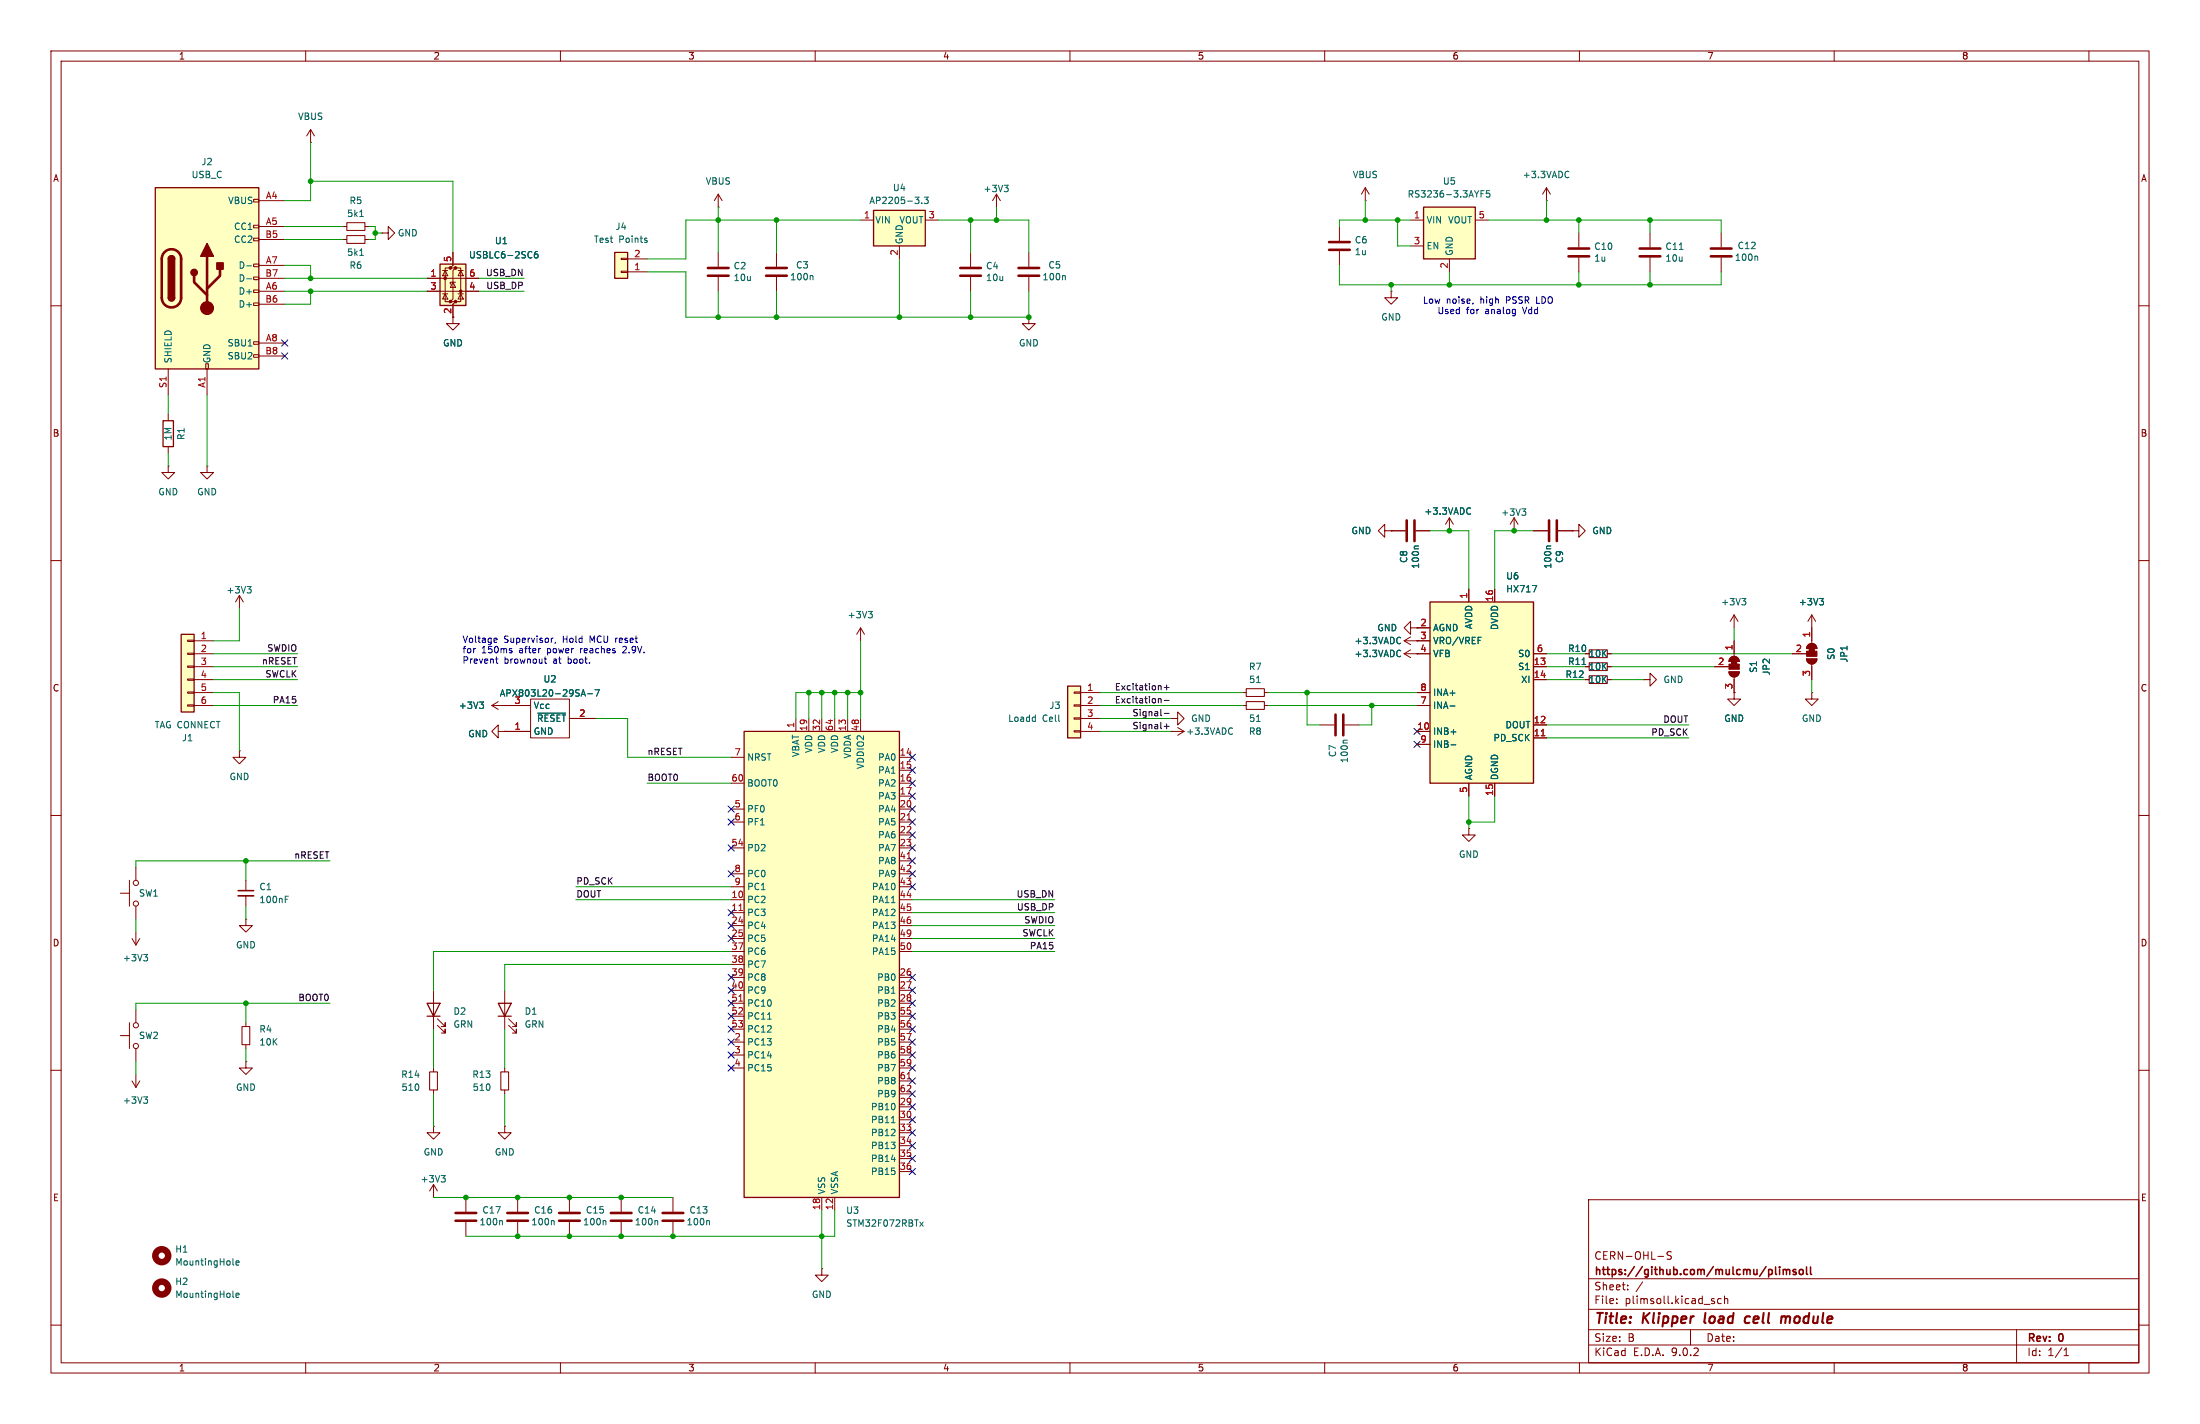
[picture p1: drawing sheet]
<svg xmlns="http://www.w3.org/2000/svg" width="432mm" height="279mm" viewBox="0 0 432 279" stroke-linecap="round" stroke-linejoin="round" font-family="sans-serif">
<g fill="none" stroke="#840000" stroke-width=".2">
<path d="M10 10h411.8v259.4h-411.8zM12 12h407.8v255.4h-407.8zM60 10v2M110 10v2M160 10v2M210 10v2M260 10v2M310 10v2M360 10v2M410 10v2M10 60h2M419.8 60h2"/>
<path d="M10 110h2M419.8 110h2M10 160h2M419.8 160h2M99.1 194.3v7.6M99.8 199.9l1.5 1.5v-.7v.7h-.7M10 210h2M99.8 201.2l1.5 1.5v-.8v.8h-.7M419.8 210h2M85.1 221v1.3h-1.3l1.3 1.2 1.3-1.2h-1.3M85.1 221h.1M311.8 235.4h108v32h-108z"/>
<path d="M10 260h2M311.8 256.9h108M311.8 250.9h108M317.3 255.6v.2M317.3 254.9v.1M319.5 252.9v.2M319.5 252.2v.1M322.4 251.5l-1.3 1.9M325.4 246.5h1.1M328 245.7l-.5-.1-.2 .1v.5l.6 .2 .1 .4-.2 .3-.6-.1M336.1 255.3l.4 .1v.2l-.2 .2h-.3M336.1 254.8l.4 .1"/>
<path d="M337.8 254.9l-.4-.1-.3 .3 .2 .6h.5M338.5 254.9l.2-.1 .3 .1 .1 .9M338.5 254.3v1.5M419.8 260h2M60 267.4v2M110 267.4v2M160 267.4v2M210 267.4v2M260 267.4v2M310 267.4v2M311.8 263.9h108M311.8 260.9h108"/>
<path d="M331.8 260.9v3M360 267.4v2M395.8 260.9v6.5M405.1 266h.9M405.1 264.9l.4-.4v1.5M410 267.4v2"/>
</g>
<path d="M334.7 257.6l-.1 1.9M343.5 258.4a.66 .66 0 0 0-1 .3l-.1 .5 .2 .3h.7M350 258.3l.4 .1 .1 .2M350.5 258.6l-.1 1M351.3 258.4a.5 .5 0 0 0-.8 .2" fill="none" stroke="#840000" stroke-width=".4"/>
<path d="M348.6 250l.1 .1M349.3 248.6v.1M349.3 249.1v1M350 249.1v1M350 249.2l.4-.1 .2 .2M350.6 249.3l.3-.2h.3l.1 1M350.6 249.3v.8M352.5 249.1h-.4l-.2 .2 .1 .2 .5 .1v.4h-.6M353.3 249.1h.3l.3 .3v.4l-.3 .3-.3-.1-.2-.2zM354.6 248.6v1.3l.2 .2M355.4 248.6v1.3l.2 .2" fill="none" stroke="#840000" stroke-width=".3"/>
<path d="M97.8 196.9h2.5l-1.2 2.5zM97.8 199.4h2.5" fill="none" stroke="#840000" stroke-width=".25"/>
<path d="M120.6 49.5h2.6v5.1h-2.6z" fill="#ffffc2"/>
<path d="M120.6 49.5h2.6v5.1h-2.6z" fill="none" stroke="#840000" stroke-width=".25"/>
<g fill="none" stroke="#840000" stroke-width=".2">
<path d="M67.3 47h.8M68.1 46.2h3.5v1.6h-3.5zM71.6 47h.8M121.9 53.2h1.3v.3h-1.3zM121.9 50.7h1.3v.2h-1.3zM123.2 53.3h3.8M123.2 50.8h3.8M190.5 49.5v2.8M190.5 54.4v2.8M201.9 49.5v2.8M201.9 54.4v2.8M201.9 62.2v1.3h1.3l-1.3 1.3-1.2-1.3h1.2"/>
<path d="M201.9 62.2h.1M96.5 138.4h7.6M96.5 138.4l1.3 .8M97.8 137.7l-1.3 .7M104.1 137.2h7.7v7.6h-7.7zM243.8 138.4h.8M243.8 135.9h.8M244.6 137.7h3.6v1.5h-3.6zM244.6 135.1h3.6v1.6h-3.6zM248.2 138.4h.7M248.2 135.9h.7M97.8 143.5v-1.3l-1.3 1.3 1.3 1.3v-1.3h1.3"/>
<path d="M99.1 143.5h.1M99.1 143.5h5M111.8 141h5M259.1 142.2h2.8M263.9 142.2h2.8"/>
</g>
<g fill="none" stroke="#006464" stroke-width=".2">
<path d="M70.6 50.1h.7M126.8 47.1l.2 .2-.2 .3M126.8 46.7l.2 .1M208.9 54.1l.2 .1v.7M94.1 137.7h.8l-.4 .5M94.7 138.2l.2 .3v.3l-.2 .2M105.5 139.9h5.5M114.1 136.6l.4-1.3 .4 1.3M114.2 136.2h.6M115.3 136.1h1M116.8 135.3h.8l-.5 1.3M246.6 133.9h.7"/>
<path d="M246.6 141.5h.7M264.5 145.2h-.7l-.2 .2"/>
</g>
<path d="M188.5 54.1h4M188.5 52.6h4M199.9 54.1h4.1M199.9 52.6h4.1M262.1 140.2v4.1M263.7 140.2v4.1" fill="none" stroke="#840000" stroke-width=".51"/>
<path d="M35.6 124.5h2.5v15.2h-2.5z" fill="#ffffc2"/>
<path d="M35.6 124.5h2.5v15.2h-2.5zM83.8 196.9h2.6l-1.3 2.5zM83.8 199.4h2.6" fill="none" stroke="#840000" stroke-width=".25"/>
<g fill="none" stroke="#840000" stroke-width=".2">
<path d="M47 116.8l-.8 1.3M47 116.8l.8 1.3M47 116.8v2.6M36.8 125.6h1.3v.3h-1.3zM36.8 128.1h1.3v.3h-1.3zM36.8 130.7h1.3v.2h-1.3zM36.8 133.2h1.3v.3h-1.3zM36.8 135.8h1.3v.2h-1.3zM36.8 138.3h1.3v.3h-1.3zM38.1 125.7h3.8M38.1 128.3h3.8M38.1 130.8h3.8"/>
<path d="M38.1 133.4h3.8M38.1 135.9h3.8M38.1 138.4h3.8M85.1 194.3v7.6M85.9 199.9l1.5 1.5v-.7v.7h-.8M85.9 201.2l1.5 1.5v-.8v.8h-.8"/>
</g>
<path d="M48.5 115.1h.8l-.4 .5M49 115.6l.3 .2v.3l-.3 .3" fill="none" stroke="#006464" stroke-width=".2"/>
<path d="M209.5 134.6h2.6v10.2h-2.6z" fill="#ffffc2"/>
<path d="M32 82.6h2v5h-2zM209.5 134.6h2.6v10.2h-2.6z" fill="none" stroke="#840000" stroke-width=".25"/>
<g fill="none" stroke="#840000" stroke-width=".2">
<path d="M33 91.4v1.3h1.3l-1.3 1.3-1.3-1.3h1.3M33 91.4h.1M33 81.3v1.3M33 87.6v1.3M273 104.1h2.8M277.9 104.1h2.8M210.8 135.8h1.3v.2h-1.3zM210.8 138.3h1.3v.3h-1.3zM212.1 135.9h3.8M212.1 138.4h3.8M210.8 140.8h1.3v.3h-1.3zM210.8 143.4h1.3v.2h-1.3z"/>
<path d="M212.1 141h3.8M212.1 143.5h3.8"/>
</g>
<path d="M276.1 102.1v4.1M277.6 102.1v4.1" fill="none" stroke="#840000" stroke-width=".51"/>
<path d="M278.4 107.1h-.6l-.2 .2" fill="none" stroke="#006464" stroke-width=".2"/>
<path d="M30.5 36.8h20.3v35.6h-20.3z" fill="#ffffc2"/>
<g fill="none" stroke="#840000" stroke-width=".2">
<path d="M49.8 39.1h1v.5h-1zM50.8 39.4h5.1M61 27.9h.1M61 25.4l-.8 1.3M61 25.4l.7 1.3M61 25.4v2.5M49.8 44.2h1v.5h-1zM49.8 46.7h1v.5h-1zM49.8 51.8h1v.5h-1zM49.8 54.4h1v.5h-1zM49.8 56.9h1v.5h-1zM49.8 59.4h1v.5h-1z"/>
<path d="M50.8 44.5h5.1M50.8 47h5.1M50.8 52.1h5.1M50.8 54.6h5.1M50.8 57.2h5.1M50.8 59.7h5.1M67.3 44.5h.8M68.1 43.7h3.5v1.5h-3.5zM71.6 44.5h.8M74.9 45.7h1.3v-1.2l1.3 1.2-1.3 1.3v-1.3M74.9 45.7h.1M152.4 49.5v2.8"/>
<path d="M152.4 54.4v2.8M33 72.4v5.1M40.4 71.4h.5v1h-.5zM40.6 72.4v5.1M49.8 67.1h1v.5h-1zM49.8 69.6h1v.5h-1zM50.8 67.3h5.1M50.8 69.9h5.1M40.6 91.4v1.3h1.3l-1.3 1.3-1.2-1.3h1.2M40.6 91.4h.1M297.2 101.6l-.8 1.3M297.2 101.6l.7 1.3"/>
<path d="M297.2 101.6v2.5M301 104.1h2.8M305.8 104.1h2.8M308.6 104.1h1.3v-1.2l1.2 1.2-1.2 1.3v-1.3M308.6 104.1h.1M168.9 123.2l-.8 1.3M168.9 123.2l.8 1.3M168.9 123.2v2.5M275.6 128.3l1.3 .7M275.6 128.3h2.5M276.9 127.5l-1.3 .8M311.1 128.3h.8"/>
<path d="M311.1 130.8h.8M311.1 133.4h.8M311.9 130h3.6v1.6h-3.6zM311.9 132.6h3.6v1.5h-3.6zM311.9 127.5h3.6v1.5h-3.6zM315.5 128.3h.7M315.5 130.8h.7M315.5 133.4h.7M340.4 135.9v1.3h1.2l-1.2 1.2-1.3-1.2h1.3M340.4 135.9h.1M340.4 120.7l-.8 1.2M340.4 120.7l.7 1.2"/>
<path d="M340.4 120.7v2.5M351.8 128.3h2.8M354.6 129.3h2a1.02 1.02 0 0 1-1 1 1.02 1.02 0 0 1-1-1zM354.9 126.5a1.02 1.02 0 0 1 1.1-.2 1.02 1.02 0 0 1 .6 1h-2zM355.6 135.9v1.3h1.3l-1.3 1.2-1.3-1.2h1.3M355.6 135.9h.1M355.6 120.7l-.8 1.2M355.6 120.7l.8 1.2M355.6 120.7v5.5M355.6 130.3v3.1M47 147.3v1.3h1.3l-1.3 1.3-1.3-1.3h1.3M47 147.3h.1"/>
<path d="M85.1 232.4l-.8 1.3M85.1 232.4l.8 1.3M85.1 232.4v2.6M91.4 235v2.7M91.4 239.8v2.8M121.9 235v2.7M121.9 239.8v2.8M132.1 235v2.7M132.1 239.8v2.8"/>
</g>
<path d="M30.5 36.8h20.3v35.6h-20.3zM33 50.8a.63 .63 0 0 1 .7-.6 .63 .63 0 0 1 .6 .6M33 58.4a.64 .64 0 0 0 .7 .7 .64 .64 0 0 0 .6-.7" fill="none" stroke="#840000" stroke-width=".25"/>
<g fill="none" stroke="#840000" stroke-width=".51">
<path d="M32.3 49.5a1.9 1.9 0 0 1 2.1-.5 1.9 1.9 0 0 1 1.2 1.8v7.6a1.91 1.91 0 0 1-1.9 1.9 1.91 1.91 0 0 1-2-1.9l.1-7.7 .1-.7zM38.1 54.1v1.3l2.5 2.5M40.6 50.3v10.2M43.2 52.8v1.3l-2.6 2.5M150.4 54.1h4M150.4 52.6h4M304 102.1v4.1M305.6 102.1v4.1M89.4 239.5h4.1M89.4 238h4.1M119.9 239.5h4.1M119.9 238h4.1"/>
<path d="M130 239.5h4.1M130 238h4.1"/>
</g>
<g fill="#840000" stroke="#840000" stroke-width=".25">
<path d="M33 50.8h1.3v7.6h-1.3z"/>
<path d="M33.2 50.4a.64 .64 0 0 1 .7-.2 .64 .64 0 0 1 .4 .6h-1.3z"/>
<path d="M33 58.4l1.3 .1a.63 .63 0 0 1-.7 .6 .63 .63 0 0 1-.6-.7z"/>
<path d="M40.6 47.8l1.3 2.5h-2.5z"/>
<path d="M42.5 51.6h1.3v1.2h-1.3z"/>
<circle cx="38.1" cy="53.5" r=".63"/>
</g>
<g fill="#840000" stroke="#840000" stroke-width=".2">
<path d="M355.1 127.3h1v.5h-1z"/>
<path d="M354.9 126.5a1.02 1.02 0 0 1 1.1-.2 1.02 1.02 0 0 1 .6 1h-2z"/>
<path d="M354.6 127.8h2v1h-2z"/>
<path d="M354.6 129.3h2a1.02 1.02 0 0 1-1 1 1.02 1.02 0 0 1-1-1z"/>
<circle cx="40.6" cy="60.5" r="1.27"/>
</g>
<g fill="none" stroke="#006464" stroke-width=".2">
<path d="M48.4 52.2h1M48.4 54.7h1M70.6 42.5h.7M159.4 54.1l.2 .1v.7M298.7 99.8h.8l-.4 .5M170.4 120h.8l-.4 .4M299.2 100.3l.3 .3v.3l-.3 .2M304.4 107.1h-.7l-.2 .2M341.9 117.4h.8l-.5 .5M342.4 117.9l.3 .2v.3l-.3 .3M357.1 117.4h.8l-.4 .5M357.7 117.9l.2 .2v.3l-.2 .3"/>
<path d="M171 120.4l.2 .3v.3l-.2 .2M274.7 127.6l.2 .1M274.9 128.7l-.2 .1M310.5 130.4h.7M86.6 230.7h.8l-.4 .4M87.1 231.1l.3 .3v.3l-.3 .2M98.4 239.5l.2 .2v.6M128.9 239.5l.2 .2v.6M139.1 239.5l.1 .2v.6"/>
</g>
<path d="M280.7 118.1h20.3v35.6h-20.3z" fill="#ffffc2"/>
<path d="M280.7 118.1h20.3v35.6h-20.3z" fill="none" stroke="#840000" stroke-width=".25"/>
<g fill="none" stroke="#840000" stroke-width=".2">
<path d="M271.8 104.1v-1.2l-1.3 1.2 1.3 1.3v-1.3h1.2M273 104.1h.1M288.3 115.6v2.5M293.4 115.6v2.5M275.6 125.7h5.1M275.6 125.7l1.3 .8M276.9 123.2v-1.3l-1.3 1.3 1.3 1.3v-1.3h3.8M276.9 125l-1.3 .7M278.1 125.7h.1M278.1 128.3h2.6M278.1 135.9h2.6M278.1 138.4h2.6"/>
<path d="M301 128.3h2.5M301 130.8h2.5M301 133.4h2.5M278.1 143.5h2.6M278.1 146.1h2.6M288.3 153.7v2.5M293.4 153.7v2.5M301 142.2h2.5M301 144.8h2.5M288.3 162.6v1.2h1.3l-1.3 1.3-1.3-1.3h1.3M288.3 162.6h.1M98.3 210.3h1.5v3.6h-1.5z"/>
<path d="M99.1 209.6v.7M99.1 213.9v.7"/>
</g>
<path d="M300.8 114.9h.8l-.5 1.2M274.7 125l.2 .2M274.9 126.2l-.2 .1M284.6 138.5h1M284.8 143.6h1M284.8 146.1h1" fill="none" stroke="#006464" stroke-width=".2"/>
<path d="M302.5 144.4h.7" fill="none" stroke="#a90000" stroke-width=".2"/>
<path d="M171.4 41.3h10.2v7h-10.2z" fill="#ffffc2"/>
<path d="M171.4 41.3h10.2v7h-10.2z" fill="none" stroke="#840000" stroke-width=".25"/>
<g fill="none" stroke="#840000" stroke-width=".2">
<path d="M141 38.1l-.8 1.3M141 38.1l.7 1.3M141 38.1v2.5M141 40.6h.1M168.9 43.2h2.5M176.5 48.3v2.5M181.6 43.2h2.5M229.9 141h1.2v1.2l1.3-1.2-1.3-1.3v1.3M229.9 141h.1M48.3 172.7v2.1M48.3 175.8v2M25.9 184.2l.8 1.2"/>
<path d="M26.7 182.9v2.5M26.7 198.1v2.6M27.4 184.2l-.7 1.2M48.3 180.3v1.3h1.2l-1.2 1.3-1.3-1.3h1.3M48.3 180.3h.1M23.6 203.2h1.8M25.4 200.7v5M25.9 212.1l.8 1.3M26.7 205.7v2.6M26.7 210.8v2.6M27.4 212.1l-.7 1.3M47.5 201.4h1.5v3.6h-1.5z"/>
<path d="M48.3 208.3v1.3h1.2l-1.2 1.2-1.3-1.2h1.3M48.3 208.3h.1M48.3 200.7v.7M48.3 205v.7M161.3 248.9v1.3h1.3l-1.3 1.3-1.3-1.3h1.3M161.3 248.9h.1"/>
<circle cx="26.7" cy="201.2" r=".51"/>
<circle cx="26.7" cy="205.2" r=".51"/>
</g>
<path d="M180.9 39.8v.1M181.4 38.7h.8l-.4 .5 .3 .1v.5l-.2 .1-.5-.1M56 176.5h.4M56 175.8h.6M28.2 187.3h.8l-.5 .5M28.7 187.8l.3 .2v.3l-.3 .2M28.2 215.2h.8l-.5 .5M28.7 215.7l.3 .2v.3l-.3 .3M45.7 248l.2 .2M45.7 254.4l.2 .2M46.3 247.8l.6-.1v-.3h-.4l-.2 .2 .1 .6h.5M46.3 254.2l.6-.2v-.2l-.4-.1-.2 .2 .1 .6h.5" fill="none" stroke="#006464" stroke-width=".2"/>
<path d="M46.7 174.8h3.1" fill="none" stroke="#840000" stroke-width=".3"/>
<path d="M46.7 175.8h3.1" fill="none" stroke="#840000" stroke-width=".33"/>
<g fill="none" stroke="#840000" stroke-width="1.3">
<circle cx="31.7" cy="252.7" r="1.27"/>
<circle cx="31.7" cy="246.4" r="1.27"/>
</g>
<path d="M146 143.5h30.5v91.5h-30.5z" fill="#ffffc2"/>
<path d="M146 143.5h30.5v91.5h-30.5z" fill="none" stroke="#840000" stroke-width=".25"/>
<g fill="none" stroke="#840000" stroke-width=".2">
<path d="M141 49.5v2.8M141 54.4v2.8M88.9 62.2v1.3h1.3l-1.3 1.3-1.3-1.3h1.3M143.5 148.6h2.5M143.5 153.7h2.5M143.5 158.8h2.5M156.2 141v2.5M158.7 141v2.5M161.3 141v2.5M163.8 141v2.5M166.4 141v2.5M168.9 141v2.5"/>
<path d="M176.5 148.6h2.6M176.5 153.7h2.6M176.5 158.8h2.6M176.5 151.1h2.6M176.5 156.2h2.6M23.6 175.3h1.8M25.4 172.7v5.1M26.7 170.2v2.5M26.7 177.8v2.5M143.5 161.3h2.5M143.5 166.4h2.5M143.5 171.5h2.5"/>
<path d="M143.5 174h2.5M143.5 176.5h2.5M143.5 179.1h2.5M176.5 161.3h2.6M176.5 166.4h2.6M176.5 171.5h2.6M176.5 174h2.6M176.5 176.5h2.6M176.5 179.1h2.6M176.5 163.8h2.6M176.5 168.9h2.6M143.5 181.6h2.5"/>
<path d="M143.5 184.2h2.5M143.5 186.7h2.5M143.5 189.2h2.5M143.5 191.8h2.5M143.5 194.3h2.5M143.5 196.9h2.5M143.5 199.4h2.5M176.5 181.6h2.6M176.5 184.2h2.6M176.5 186.7h2.6M176.5 191.8h2.6M176.5 194.3h2.6"/>
<path d="M176.5 196.9h2.6M176.5 199.4h2.6M84.3 210.3h1.6v3.6h-1.6zM85.1 209.6v.7M85.1 213.9v.7M143.5 201.9h2.5M143.5 204.5h2.5M143.5 207h2.5M143.5 209.6h2.5M176.5 201.9h2.6M176.5 204.5h2.6M176.5 207h2.6"/>
<path d="M176.5 209.6h2.6M176.5 212.1h2.6M176.5 214.6h2.6M176.5 217.2h2.6M176.5 219.7h2.6M101.6 235v2.7M101.6 239.8v2.8M111.8 235v2.7M111.8 239.8v2.8M161.3 235v2.5M163.8 235v2.5M176.5 222.3h2.6"/>
<path d="M176.5 224.8h2.6M176.5 227.3h2.6M176.5 229.9h2.6"/>
<circle cx="26.7" cy="173.2" r=".51"/>
<circle cx="26.7" cy="177.3" r=".51"/>
</g>
<path d="M145 178.7h.7M178 160.9h.8M178 168.5h.8M145 196.4h.7M178 211.7h.8" fill="none" stroke="#a90000" stroke-width=".2"/>
<path d="M175 177.1h.7M150.6 200h.8M108.6 239.5l.2 .2v.6M118.7 239.5l.2 .2v.6M175 220.3h.7M180.5 239.8l.7 .8M181.2 239.8l-.7 .8" fill="none" stroke="#006464" stroke-width=".2"/>
<path d="M138.9 52.6h4.1M138.9 54.1h4.1M99.6 239.5h4M99.6 238h4M109.7 239.5h4.1M109.7 238h4.1" fill="none" stroke="#840000" stroke-width=".51"/>
<path d="M86.4 51.8h5v8.1h-5z" fill="#ffffc2"/>
<g fill="#840000" stroke="#840000" stroke-width=".2">
<path d="M339.9 129.8h1v.5h-1z"/>
<path d="M339.6 129.1a1.02 1.02 0 0 1 1.1-.2 1.02 1.02 0 0 1 .7 .9h-2.1z"/>
<path d="M339.3 130.3h2.1v1h-2.1z"/>
<path d="M339.3 131.8h2.1a1.02 1.02 0 0 1-1 1 1.02 1.02 0 0 1-1.1-1z"/>
<circle cx="87.4" cy="54.6" r=".25"/>
<circle cx="88.4" cy="52.6" r=".25"/>
<circle cx="88.4" cy="59.2" r=".25"/>
<circle cx="89.4" cy="52.6" r=".25"/>
<circle cx="89.4" cy="59.2" r=".25"/>
<circle cx="90.4" cy="57.1" r=".25"/>
</g>
<g fill="none" stroke="#840000" stroke-width=".2">
<path d="M83.8 54.6h10.2M83.8 57.2h10.2M86.9 57.7h1M86.9 53.1h1M87.4 53.1l.5 1h-1zM87.4 57.7l.5 1h-1zM88.4 52.6h-1v6.6h1M88.9 49.5v2.6l-.5 .5h1l-.5 .5v5.6l-.5 .5h1l-.5 .5v2.5M88.9 55.4l.5 1h-1zM89.4 55.4h-1v.4M89.4 52.6h1v6.6h-1M89.9 57.7h1"/>
<path d="M89.9 53.1h1M90.4 53.1l.5 1h-1zM90.4 57.7l.5 1h-1zM284.5 104.1h.1M284.5 101.6l-.8 1.3M284.5 101.6l.7 1.3M284.5 101.6v2.5M322.6 133.4h1.2v-1.3l1.3 1.3-1.3 1.2v-1.2M322.6 133.4h.1M336.5 130.8h2.8M339.3 131.8h2.1a1.02 1.02 0 0 1-1 1 1.02 1.02 0 0 1-1.1-1zM339.6 129.1a1.02 1.02 0 0 1 1.1-.2 1.02 1.02 0 0 1 .7 .9h-2.1z"/>
<path d="M340.4 125.7v3.1M340.4 132.8v3.1M229.9 143.5h.1M229.9 143.5h2.5M231.1 142.7l1.3 .8M232.4 143.5l-1.3 .8M99.1 221v1.3h-1.3l1.3 1.2 1.2-1.2h-1.2M99.1 221h.1"/>
</g>
<path d="M86.4 51.8h5v8.1h-5z" fill="none" stroke="#840000" stroke-width=".25"/>
<path d="M105.5 49.3l-.4 .1-.2 .2v.8l.2 .2 .4-.1 .1-.4-.1-.2-.4-.1-.2 .3M288.4 99.6l.2 .2M288.6 100.8l-.2 .1M241.7 142.8l.2 .1M241.9 144l-.2 .1" fill="none" stroke="#006464" stroke-width=".2"/>
<path d="M279.4 40.6h10.2v10.2h-10.2z" fill="#ffffc2"/>
<path d="M279.4 40.6h10.2v10.2h-10.2z" fill="none" stroke="#840000" stroke-width=".25"/>
<g fill="none" stroke="#840000" stroke-width=".2">
<path d="M195.6 38.1l-.8 1.3M195.6 38.1l.7 1.3M195.6 38.1v2.5M268 39.4h.1M268 36.8l-.8 1.3M268 36.8l.7 1.3M268 36.8v2.6M303.5 39.4h.1M303.5 36.8l-.7 1.3M303.5 36.8l.8 1.3M303.5 36.8v2.6M83.8 54.6h2.6"/>
<path d="M83.8 57.2h2.6M88.9 49.5v2.6M88.9 59.7v2.5M91.4 54.6h2.6M91.4 57.2h2.6M262.9 44.5v2.7M262.9 49.3v2.8M273 57.2v1.2h1.3l-1.3 1.3-1.2-1.3h1.2M273 57.2h.1M276.9 43.2h2.5M276.9 48.3h2.5M284.5 50.8v2.5"/>
<path d="M289.6 43.2h2.5M309.9 45.7v2.8M309.9 50.5v2.8M323.8 45.7v2.8M323.8 50.5v2.8M337.8 45.7v2.8M337.8 50.5v2.8M273 104.1h.1M273 104.1h2.8M277.9 104.1h2.8M284.5 104.1h.1M288.3 115.6v2.5"/>
<path d="M293.4 115.6v2.5M301 104.1h2.8M305.8 104.1h2.8M308.6 104.1h.1M99.1 138.4h5M278.1 125.7h.1M278.1 138.4h2.6M278.1 123.2h2.6M278.1 125.7h2.6M278.1 128.3h2.6M278.1 135.9h2.6M301 128.3h2.5"/>
<path d="M301 130.8h2.5M301 133.4h2.5M311.1 128.3h.8M311.1 130.8h.8M311.1 133.4h.8M315.5 128.3h.7M315.5 130.8h.7M315.5 133.4h.7M336.5 130.8h2.6M340.4 135.9h.1M340.4 125.7v2.6M340.4 133.4v2.5"/>
<path d="M351.8 128.3h2.5M355.6 123.2v2.5M355.6 130.8v2.6M99.1 143.5h.1M99.1 143.5h5M111.8 141h5M278.1 143.5h2.6M278.1 146.1h2.6M288.3 153.7v2.5M293.4 153.7v2.5M301 142.2h2.5M301 144.8h2.5"/>
</g>
<g fill="none" stroke="#006464" stroke-width=".2">
<path d="M197.1 36.3h.8l-.4 .5M197.6 36.8l.3 .3v.3l-.3 .2M290.7 38h.4M291.3 37.4h-.6v1.3M292.4 37.4h-.6l-.1 .6 .2-.1 .4 .1 .1 .1v.5l-.2 .1-.5-.1M307.7 33.6l.2 .1M307.9 34.7l-.2 .2M105.5 49.3l-.4 .1-.2 .2v.8l.2 .2 .4-.1 .1-.4-.1-.2-.4-.1-.2 .3M329.6 48.9h.7M344.8 50.3l.2 .1v.7M288.4 99.6l.2 .2M278.4 107.1h-.6l-.2 .2"/>
<path d="M288.6 100.8l-.2 .1M300.8 114.9h.8l-.5 1.2M304.4 107.1h-.7l-.2 .2M357.1 117.4h.8l-.4 .5M357.7 117.9l.2 .2v.3l-.2 .3M94.1 137.7h.8l-.4 .5M94.7 138.2l.2 .3v.3l-.2 .2M105.5 139.9h5.5M114.1 136.6l.4-1.3 .4 1.3M114.2 136.2h.6M115.3 136.1h1M116.8 135.3h.8l-.5 1.3"/>
<path d="M274.7 127.6l.2 .1M274.7 125l.2 .2M274.9 128.7l-.2 .1M274.9 126.2l-.2 .1M284.6 138.5h1M310.5 130.4h.7M284.8 143.6h1M284.8 146.1h1"/>
</g>
<path d="M260.9 47.5h4M260.9 49h4M307.8 48.8h4.1M307.8 50.3h4.1M321.8 48.8h4.1M321.8 50.3h4.1M335.8 48.8h4.1M335.8 50.3h4.1" fill="none" stroke="#840000" stroke-width=".51"/>
<path d="M227.4 137.1h.4l.1 .8M228.5 140h1M228.5 137.4h1M228.5 134.9h1M229 134.4v1M228.5 142.5h1M229 142v1" fill="none" stroke="#0f0f0f" stroke-width=".2"/>
<g fill="none" stroke="#009600" stroke-width=".2">
<path d="M61 27.9v11.5h-5.1M61 35.6h27.9v13.9M268 39.4v3.8M303.5 39.4v3.8M55.9 52.1h5.1v2.5M55.9 54.6h27.9M55.9 57.2h27.9M55.9 44.5h11.4M55.9 47h11.4M61 57.2v2.5h-5.1M72.4 44.5h1.3v2.5h-1.3M73.7 45.7h1.2"/>
<path d="M94 54.6h8.9M94 57.2h8.9M127 53.3h7.6v8.9h67.3v-5M141 40.6v8.9M141 57.2v5M152.4 43.2v6.3M152.4 57.2v5M168.9 43.2h-34.3v7.6h-7.6M176.5 50.8v11.4M184.1 43.2h17.8v6.3M190.5 43.2v6.3M190.5 57.2v5"/>
<path d="M195.6 40.6v2.6M262.9 52.1v3.8h74.9v-2.6M273 55.9v1.3M274.3 43.2v5.1h2.6M276.9 43.2h-14v1.3M284.5 53.3v2.6M292.1 43.2h45.7v2.5M309.9 43.2v2.5M309.9 53.3v2.6M323.8 43.2v2.5M323.8 53.3v2.6M33 77.5v3.8"/>
<path d="M40.6 77.5v13.9M33 88.9v2.5M47 119.4v6.3h-5.1M280.7 104.1h7.6v11.5M301 104.1h-7.6v11.5M41.9 135.9h5.1v11.4M41.9 133.4h16.5M41.9 130.8h16.5M41.9 128.3h16.5M41.9 138.4h16.5M158.7 135.9v5.1M161.3 135.9v5.1"/>
<path d="M163.8 135.9v5.1M166.4 135.9v5.1M168.9 125.7v15.3M168.9 135.9h-12.7v5.1M215.9 135.9h27.9M215.9 138.4h27.9M248.9 135.9h29.2M248.9 138.4h29.2M256.5 135.9v6.3h2.6M269.2 138.4v3.8h-2.5M303.5 133.4h7.6M303.5 130.8h7.6"/>
<path d="M303.5 128.3h7.6M316.2 133.4h6.4M316.2 130.8h20.3M316.2 128.3h35.6M340.4 123.2v2.5M355.6 133.4v2.5M116.8 141h6.4v7.6h20.3M127 153.7h16.5M215.9 141h14M215.9 143.5h14M288.3 156.2v6.4M293.4 156.2v5.1h-5.1"/>
<path d="M303.5 142.2h28M303.5 144.8h28M48.3 168.9v3.8M48.3 177.8v2.5M64.8 168.9h-38.1v1.3M113 176.5h30.5M113 174h30.5M179.1 176.5h27.9M179.1 179.1h27.9M26.7 180.3v2.6M48.3 196.9v3.8M64.8 196.9h-38.1v1.2"/>
<path d="M143.5 186.7h-58.4v7.6M143.5 189.2h-44.4v5.1M179.1 186.7h27.9M179.1 181.6h27.9M179.1 184.2h27.9M26.7 208.3v2.5M48.3 205.7v2.6M85.1 201.9v7.7M85.1 214.6v6.4M99.1 201.9v7.7M99.1 214.6v6.4M85.1 235h47"/>
<path d="M161.3 237.5v11.4M163.8 237.5v5.1h-72.4"/>
</g>
<g fill="none" stroke="#000084" stroke-width=".2">
<path d="M55.3 69.2l1.2 1.3M55.3 66.7l1.2 1.2M56.5 69.2l-1.2 1.3M56.5 66.7l-1.2 1.2M142.9 158.1l1.2 1.3M144.1 158.1l-1.2 1.3M178.5 158.1l1.2 1.3M178.5 153.1l1.2 1.2M178.5 155.6l1.2 1.2M178.5 150.5l1.2 1.2M178.5 148l1.2 1.2M179.7 158.1l-1.2 1.3"/>
<path d="M179.7 153.1l-1.2 1.2M179.7 155.6l-1.2 1.2M179.7 150.5l-1.2 1.2M179.7 148l-1.2 1.2M277.5 145.4l1.2 1.3M277.5 142.9l1.2 1.2M278.7 145.4l-1.2 1.3M278.7 142.9l-1.2 1.2M142.9 160.7l1.2 1.2M142.9 165.8l1.2 1.2M142.9 178.5l1.2 1.2M142.9 170.8l1.2 1.3"/>
<path d="M144.1 160.7l-1.2 1.2M144.1 165.8l-1.2 1.2M144.1 178.5l-1.2 1.2M144.1 170.8l-1.2 1.3M178.5 168.3l1.2 1.2M178.5 165.8l1.2 1.2M178.5 163.2l1.2 1.2M178.5 160.7l1.2 1.2M178.5 173.4l1.2 1.2M178.5 170.8l1.2 1.3M179.7 168.3l-1.2 1.2M179.7 165.8l-1.2 1.2"/>
<path d="M179.7 163.2l-1.2 1.2M179.7 160.7l-1.2 1.2M179.7 173.4l-1.2 1.2M179.7 170.8l-1.2 1.3M142.9 191.2l1.2 1.2M142.9 198.8l1.2 1.2M142.9 193.7l1.2 1.2M142.9 183.5l1.2 1.3M142.9 196.2l1.2 1.3M142.9 181l1.2 1.2M144.1 191.2l-1.2 1.2M144.1 193.7l-1.2 1.2"/>
<path d="M144.1 198.8l-1.2 1.2M144.1 196.2l-1.2 1.3M144.1 183.5l-1.2 1.3M144.1 181l-1.2 1.2M178.5 196.2l1.2 1.3M178.5 198.8l1.2 1.2M178.5 193.7l1.2 1.2M178.5 191.2l1.2 1.2M179.7 196.2l-1.2 1.3M179.7 198.8l-1.2 1.2M179.7 193.7l-1.2 1.2M179.7 191.2l-1.2 1.2"/>
<path d="M142.9 208.9l1.2 1.3M142.9 201.3l1.2 1.2M142.9 203.9l1.2 1.2M142.9 206.4l1.2 1.2M144.1 201.3l-1.2 1.2M144.1 208.9l-1.2 1.3M144.1 206.4l-1.2 1.2M144.1 203.9l-1.2 1.2M178.5 219.1l1.2 1.2M178.5 203.9l1.2 1.2M178.5 216.6l1.2 1.2M178.5 214l1.2 1.2"/>
<path d="M178.5 211.5l1.2 1.2M178.5 208.9l1.2 1.3M178.5 201.3l1.2 1.2M178.5 206.4l1.2 1.2M179.7 219.1l-1.2 1.2M179.7 203.9l-1.2 1.2M179.7 216.6l-1.2 1.2M179.7 214l-1.2 1.2M179.7 211.5l-1.2 1.2M179.7 208.9l-1.2 1.3M179.7 201.3l-1.2 1.2M179.7 206.4l-1.2 1.2"/>
<path d="M178.5 224.2l1.2 1.2M178.5 226.7l1.2 1.2M178.5 229.3l1.2 1.2M178.5 221.6l1.2 1.3M179.7 224.2l-1.2 1.2M179.7 226.7l-1.2 1.2M179.7 229.3l-1.2 1.2M179.7 221.6l-1.2 1.3"/>
</g>
<g fill="none" stroke="#0000c2" stroke-width=".2">
<path d="M289.1 59.4l-.1 .3M97.1 125.2l.4 .1 .1 .2-.7 .1M97.2 129.3h.5M97.4 128.9v1.1l.3 .1M97.5 126l-.4 .1M100.3 127.7l.2 .2-.2 .2M100.3 127.3h.2M106.8 129.3h.5M107 128.9v1.1l.3 .1M108.6 125.2l-.3 .1M109 126l-.1 .2M122.4 126.8l-.2 .1"/>
<path d="M122.9 127.4l-.7 .7h.8"/>
</g>
<path d="M302.5 144.4h.7" fill="none" stroke="#a90000" stroke-width=".2"/>
<g fill="#009600" stroke="#009600" stroke-width=".2">
<circle cx="48.3" cy="168.9" r=".46"/>
<circle cx="132.1" cy="242.6" r=".46"/>
<circle cx="121.9" cy="235" r=".46"/>
<circle cx="121.9" cy="242.6" r=".46"/>
<circle cx="161.3" cy="242.6" r=".46"/>
<circle cx="158.7" cy="135.9" r=".46"/>
<circle cx="176.5" cy="62.2" r=".46"/>
<circle cx="152.4" cy="62.2" r=".46"/>
<circle cx="152.4" cy="43.2" r=".46"/>
<circle cx="168.9" cy="135.9" r=".46"/>
<circle cx="166.4" cy="135.9" r=".46"/>
<circle cx="163.8" cy="135.9" r=".46"/>
<circle cx="141" cy="43.2" r=".46"/>
<circle cx="161.3" cy="135.9" r=".46"/>
<circle cx="190.5" cy="43.2" r=".46"/>
<circle cx="141" cy="62.2" r=".46"/>
<circle cx="61" cy="57.2" r=".46"/>
<circle cx="73.7" cy="45.7" r=".46"/>
<circle cx="61" cy="54.6" r=".46"/>
<circle cx="61" cy="35.6" r=".46"/>
<circle cx="101.6" cy="235" r=".46"/>
<circle cx="91.4" cy="235" r=".46"/>
<circle cx="101.6" cy="242.6" r=".46"/>
<circle cx="111.8" cy="235" r=".46"/>
<circle cx="111.8" cy="242.6" r=".46"/>
<circle cx="48.3" cy="196.9" r=".46"/>
<circle cx="288.3" cy="161.3" r=".46"/>
<circle cx="297.2" cy="104.1" r=".46"/>
<circle cx="284.5" cy="104.1" r=".46"/>
<circle cx="303.5" cy="43.2" r=".46"/>
<circle cx="309.9" cy="55.9" r=".46"/>
<circle cx="323.8" cy="55.9" r=".46"/>
<circle cx="309.9" cy="43.2" r=".46"/>
<circle cx="323.8" cy="43.2" r=".46"/>
<circle cx="284.5" cy="55.9" r=".46"/>
<circle cx="201.9" cy="62.2" r=".46"/>
<circle cx="195.6" cy="43.2" r=".46"/>
<circle cx="273" cy="55.9" r=".46"/>
<circle cx="268" cy="43.2" r=".46"/>
<circle cx="274.3" cy="43.2" r=".46"/>
<circle cx="190.5" cy="62.2" r=".46"/>
<circle cx="256.5" cy="135.9" r=".46"/>
<circle cx="269.2" cy="138.4" r=".46"/>
</g>
<g font-size="2.8" fill="#840000">
<text x="312.8" y="260.3">Title:</text>
<text x="322.5" y="260.3">Klipper</text>
<text x="335.4" y="260.3">load</text>
<text x="344.2" y="260.3">cell</text>
<text x="352" y="260.3">module</text>
</g>
<g font-size="2.1" fill="#840000">
<text x="312.8" y="250.6">https://github.com/mulcmu/plimsoll</text>
<text x="312.8" y="247.4">CERN-OHL-S</text>
<text x="312.8" y="256.1">File:</text>
<text x="312.8" y="253.4">Sheet:</text>
<text x="318.9" y="256.1">plimsoll.kicad_sch</text>
<text x="312.8" y="263.5">Size:</text>
<text x="319.5" y="263.5">B</text>
<text x="334.8" y="263.5">Date:</text>
<text x="397.8" y="263.7">Rev:</text>
<text x="404.2" y="263.7">0</text>
<text x="312.8" y="266.3">KiCad</text>
<text x="320.5" y="266.3">E.D.A.</text>
<text x="328.1" y="266.3">9.0.2</text>
<text x="397.8" y="266.3">Id:</text>
<text x="401.9" y="266.3">1/1</text>
</g>
<g font-size="1.8" fill="#840000">
<text x="35" y="11.9">1</text>
<text x="85" y="11.9">2</text>
<text x="135" y="11.9">3</text>
<text x="185" y="11.9">4</text>
<text x="235" y="11.9">5</text>
<text x="285" y="11.9">6</text>
<text x="335" y="11.9">7</text>
<text x="385" y="11.9">8</text>
<text x="10.3" y="35.9">A</text>
<text x="420.1" y="35.9">A</text>
<text x="10.3" y="85.9">B</text>
<text x="420.1" y="85.9">B</text>
<text x="278.7" y="122.9">2</text>
<text x="278.7" y="128">4</text>
<text x="10.3" y="135.9">C</text>
<text x="420.1" y="135.9">C</text>
<text x="10.3" y="185.9">D</text>
<text x="420.1" y="185.9">D</text>
<text x="10.3" y="235.9">E</text>
<text x="420.1" y="235.9">E</text>
<text x="35" y="269.3">1</text>
<text x="85" y="269.3">2</text>
<text x="135" y="269.3">3</text>
<text x="185" y="269.3">4</text>
<text x="235" y="269.3">5</text>
<text x="285" y="269.3">6</text>
<text x="335" y="269.3">7</text>
<text x="385" y="269.3">8</text>
</g>
<g font-size="1.8" fill="#006464">
<text x="58.4" y="23.7">VBUS</text>
<text x="37.5" y="35.2">USB_C</text>
<text x="39.4" y="32.6">J2</text>
<text x="265.4" y="35.2">VBUS</text>
<text x="298.8" y="35.2">+3.3VADC</text>
<text x="44.7" y="40.2">VBUS</text>
<text x="68.5" y="40.2">R5</text>
<text x="138.4" y="36.4">VBUS</text>
<text x="170.5" y="40.2">AP2205-3.3</text>
<text x="175.2" y="37.7">U4</text>
<text x="192.9" y="37.9">+3V3</text>
<text x="276.2" y="39">RS3236-3.3AYF5</text>
<text x="283.1" y="36.4">U5</text>
<text x="45.8" y="45.3">CC1</text>
<text x="45.8" y="47.9">CC2</text>
<text x="68" y="42.8">5k1</text>
<text x="78" y="46.6">GND</text>
<text x="116.5" y="47.9">Test</text>
<text x="120.7" y="45.3">J4</text>
<text x="121.4" y="47.9">Points</text>
<text x="171.7" y="44">VIN</text>
<text x="176.4" y="44">VOUT</text>
<text x="265.8" y="48">C6</text>
<text x="279.9" y="44">VIN</text>
<text x="284.1" y="44">VOUT</text>
<text x="46.7" y="52.9">D-</text>
<text x="68" y="50.4">5k1</text>
<text x="68.5" y="52.9">R6</text>
<text x="92" y="50.9">USBLC6-2SC6</text>
<text x="97" y="48.1">U1</text>
<text x="143.9" y="53">C2</text>
<text x="156.1" y="52.9">C3</text>
<text x="177.4" y="48" transform="rotate(-90 177.4 48)">GND</text>
<text x="193.4" y="53">C4</text>
<text x="205.7" y="52.9">C5</text>
<text x="265.8" y="50.3">1u</text>
<text x="279.9" y="49.1">EN</text>
<text x="285.3" y="50.3" transform="rotate(-90 285.3 50.3)">GND</text>
<text x="312.8" y="51.5">1u</text>
<text x="312.8" y="49.2">C10</text>
<text x="326.8" y="49.2">C11</text>
<text x="326.8" y="51.5">10u</text>
<text x="340.4" y="51.4">100n</text>
<text x="341" y="49.1">C12</text>
<text x="46.7" y="55.5">D-</text>
<text x="46.7" y="58">D+</text>
<text x="143.9" y="55.3">10u</text>
<text x="155" y="55.2">100n</text>
<text x="193.4" y="55.3">10u</text>
<text x="204.5" y="55.2">100n</text>
<text x="46.7" y="60.6">D+</text>
<text x="271" y="63.1">GND</text>
<text x="33.9" y="71.4" transform="rotate(-90 33.9 71.4)">SHIELD</text>
<text x="41.5" y="71.4" transform="rotate(-90 41.5 71.4)">GND</text>
<text x="44.6" y="68.2">SBU1</text>
<text x="44.6" y="70.7">SBU2</text>
<text x="86.9" y="68.2">GND</text>
<text x="199.9" y="68.2">GND</text>
<text x="33.9" y="86.5" transform="rotate(-90 33.9 86.5)">1M</text>
<text x="36.4" y="86.4" transform="rotate(-90 36.4 86.4)">R1</text>
<text x="31" y="97.4">GND</text>
<text x="38.6" y="97.4">GND</text>
<text x="279.5" y="101.2">+3.3VADC</text>
<text x="294.5" y="101.4">+3V3</text>
<text x="265.2" y="105">GND</text>
<text x="312.4" y="105">GND</text>
<text x="276.4" y="110.6" transform="rotate(-90 276.4 110.6)">C8</text>
<text x="278.7" y="111.7" transform="rotate(-90 278.7 111.7)">100n</text>
<text x="295.5" y="113.9">U6</text>
<text x="304.7" y="111.7" transform="rotate(-90 304.7 111.7)">100n</text>
<text x="307" y="110.6" transform="rotate(-90 307 110.6)">C9</text>
<text x="44.3" y="116.6">+3V3</text>
<text x="295.5" y="116.4">HX717</text>
<text x="337.7" y="119">+3V3</text>
<text x="353" y="119">+3V3</text>
<text x="166.3" y="121.5">+3V3</text>
<text x="270.2" y="124.1">GND</text>
<text x="281.2" y="124.1">AGND</text>
<text x="289.2" y="123.5" transform="rotate(-90 289.2 123.5)">AVDD</text>
<text x="294.2" y="123.7" transform="rotate(-90 294.2 123.7)">DVDD</text>
<text x="245" y="131.7">R7</text>
<text x="265.8" y="129.1">+3.3VADC</text>
<text x="265.8" y="126.6">+3.3VADC</text>
<text x="281.2" y="126.6">VRO/VREF</text>
<text x="281.2" y="129.1">VFB</text>
<text x="297.9" y="129.1">S0</text>
<text x="297.9" y="131.7">S1</text>
<text x="307.7" y="130.7">R11</text>
<text x="307.7" y="128.1">R10</text>
<text x="311.7" y="131.7">10K</text>
<text x="311.7" y="129.1">10K</text>
<text x="360.3" y="129.6" transform="rotate(-90 360.3 129.6)">S0</text>
<text x="362.8" y="130.1" transform="rotate(-90 362.8 130.1)">JP1</text>
<text x="98" y="136.9">APX803L20-29SA-7</text>
<text x="106.6" y="134.1">U2</text>
<text x="245.1" y="134.2">51</text>
<text x="281.2" y="136.8">INA+</text>
<text x="298.5" y="134.2">XI</text>
<text x="307.2" y="133.2">R12</text>
<text x="311.7" y="134.2">10K</text>
<text x="326.4" y="134.2">GND</text>
<text x="345" y="132.1" transform="rotate(-90 345 132.1)">S1</text>
<text x="347.6" y="132.6" transform="rotate(-90 347.6 132.6)">JP2</text>
<text x="30.3" y="143.1">TAG CONNECT</text>
<text x="90" y="139.3">+3V3</text>
<text x="104.6" y="139.3">Vcc</text>
<text x="105.3" y="141.8">~{RESET}</text>
<text x="197.8" y="141.8">Loadd</text>
<text x="204.6" y="141.8">Cell</text>
<text x="205.9" y="139.3">J3</text>
<text x="233.7" y="141.8">GND</text>
<text x="245.1" y="141.8">51</text>
<text x="281.2" y="139.3">INA-</text>
<text x="295.4" y="143.1">DOUT</text>
<text x="338.3" y="141.8">GND</text>
<text x="353.6" y="141.8">GND</text>
<text x="35.6" y="145.6">J1</text>
<text x="91.8" y="144.9">GND</text>
<text x="104.6" y="144.4">GND</text>
<text x="146.6" y="149.5">NRST</text>
<text x="157.1" y="148.6" transform="rotate(-90 157.1 148.6)">VBAT</text>
<text x="159.6" y="147.8" transform="rotate(-90 159.6 147.8)">VDD</text>
<text x="162.2" y="147.8" transform="rotate(-90 162.2 147.8)">VDD</text>
<text x="164.7" y="147.8" transform="rotate(-90 164.7 147.8)">VDD</text>
<text x="167.2" y="148.9" transform="rotate(-90 167.2 148.9)">VDDA</text>
<text x="172.3" y="149.5">PA0</text>
<text x="232.7" y="144.4">+3.3VADC</text>
<text x="245" y="144.4">R8</text>
<text x="262.4" y="148.7" transform="rotate(-90 262.4 148.7)">C7</text>
<text x="264.7" y="149.8" transform="rotate(-90 264.7 149.8)">100n</text>
<text x="281.2" y="144.4">INB+</text>
<text x="281.2" y="146.9">INB-</text>
<text x="293" y="145.6">PD_SCK</text>
<text x="45" y="153.3">GND</text>
<text x="146.6" y="154.5">BOOT0</text>
<text x="169.8" y="151" transform="rotate(-90 169.8 151)">VDDIO2</text>
<text x="172.3" y="152">PA1</text>
<text x="172.3" y="154.5">PA2</text>
<text x="289.2" y="153.2" transform="rotate(-90 289.2 153.2)">AGND</text>
<text x="294.2" y="153.2" transform="rotate(-90 294.2 153.2)">DGND</text>
<text x="146.6" y="159.6">PF0</text>
<text x="172.3" y="157.1">PA3</text>
<text x="172.3" y="159.6">PA4</text>
<text x="146.6" y="162.2">PF1</text>
<text x="146.6" y="167.2">PD2</text>
<text x="172.3" y="162.2">PA5</text>
<text x="172.3" y="164.7">PA6</text>
<text x="172.3" y="167.2">PA7</text>
<text x="146.6" y="172.3">PC0</text>
<text x="172.3" y="169.8">PA8</text>
<text x="172.3" y="172.3">PA9</text>
<text x="286.3" y="168.5">GND</text>
<text x="27.2" y="176.1">SW1</text>
<text x="50.8" y="174.9">C1</text>
<text x="50.8" y="177.4">100nF</text>
<text x="146.6" y="174.9">PC1</text>
<text x="146.6" y="177.4">PC2</text>
<text x="146.6" y="179.9">PC3</text>
<text x="171" y="174.9">PA10</text>
<text x="171" y="177.4">PA11</text>
<text x="171" y="179.9">PA12</text>
<text x="146.6" y="182.5">PC4</text>
<text x="146.6" y="185">PC5</text>
<text x="171" y="182.5">PA13</text>
<text x="171" y="185">PA14</text>
<text x="24" y="188.8">+3V3</text>
<text x="46.2" y="186.3">GND</text>
<text x="146.6" y="187.6">PC6</text>
<text x="146.6" y="190.1">PC7</text>
<text x="171" y="187.6">PA15</text>
<text x="146.6" y="192.6">PC8</text>
<text x="146.6" y="195.2">PC9</text>
<text x="146.6" y="197.7">PC10</text>
<text x="172.1" y="192.6">PB0</text>
<text x="172.1" y="195.2">PB1</text>
<text x="172.1" y="197.7">PB2</text>
<text x="50.8" y="202.8">R4</text>
<text x="88.9" y="199.3">D2</text>
<text x="88.9" y="201.8">GRN</text>
<text x="102.9" y="199.3">D1</text>
<text x="102.9" y="201.8">GRN</text>
<text x="146.6" y="200.3">PC11</text>
<text x="146.6" y="202.8">PC12</text>
<text x="172.1" y="200.3">PB3</text>
<text x="172.1" y="202.8">PB4</text>
<text x="27.2" y="204.1">SW2</text>
<text x="50.8" y="205.3">10K</text>
<text x="146.6" y="205.3">PC13</text>
<text x="146.6" y="207.9">PC14</text>
<text x="172.1" y="205.3">PB5</text>
<text x="172.1" y="207.9">PB6</text>
<text x="46.2" y="214.2">GND</text>
<text x="78.6" y="211.7">R14</text>
<text x="78.7" y="214.2">510</text>
<text x="92.6" y="211.7">R13</text>
<text x="92.7" y="214.2">510</text>
<text x="146.6" y="210.4">PC15</text>
<text x="172.1" y="210.4">PB7</text>
<text x="172.1" y="213">PB8</text>
<text x="172.1" y="215.5">PB9</text>
<text x="24" y="216.8">+3V3</text>
<text x="170.9" y="218">PB10</text>
<text x="170.9" y="220.6">PB11</text>
<text x="83.1" y="226.9">GND</text>
<text x="97" y="226.9">GND</text>
<text x="170.9" y="223.1">PB12</text>
<text x="170.9" y="225.7">PB13</text>
<text x="82.4" y="232.2">+3V3</text>
<text x="170.9" y="228.2">PB14</text>
<text x="170.9" y="230.7">PB15</text>
<text x="94.6" y="238.3">C17</text>
<text x="104.7" y="238.3">C16</text>
<text x="114.9" y="238.3">C15</text>
<text x="125.1" y="238.3">C14</text>
<text x="135.2" y="238.3">C13</text>
<text x="162.2" y="234.4" transform="rotate(-90 162.2 234.4)">VSS</text>
<text x="164.7" y="234.4" transform="rotate(-90 164.7 234.4)">VSSA</text>
<text x="166" y="238.4">U3</text>
<text x="34.3" y="246">H1</text>
<text x="94" y="240.6">100n</text>
<text x="104.2" y="240.6">100n</text>
<text x="114.3" y="240.6">100n</text>
<text x="124.5" y="240.6">100n</text>
<text x="134.7" y="240.6">100n</text>
<text x="166" y="240.9">STM32F072RBTx</text>
<text x="34.3" y="248.5">MountingHole</text>
<text x="34.3" y="252.3">H2</text>
<text x="34.3" y="254.9">MountingHole</text>
<text x="159.3" y="254.9">GND</text>
</g>
<g font-size="1.8" fill="#a90000">
<text x="52.1" y="39.1">A4</text>
<text x="52" y="46.7">B5</text>
<text x="52.1" y="44.2">A5</text>
<text x="169.5" y="42.9">1</text>
<text x="182.2" y="42.9">3</text>
<text x="277.4" y="42.9">1</text>
<text x="290.1" y="42.9">5</text>
<text x="52.1" y="51.8">A7</text>
<text x="88.6" y="51.5" transform="rotate(-90 88.6 51.5)">5</text>
<text x="124.4" y="53.1">1</text>
<text x="124.4" y="50.5">2</text>
<text x="176.3" y="50.2" transform="rotate(-90 176.3 50.2)">2</text>
<text x="277.4" y="48">3</text>
<text x="284.2" y="52.8" transform="rotate(-90 284.2 52.8)">2</text>
<text x="52" y="54.4">B7</text>
<text x="52" y="59.4">B6</text>
<text x="52.1" y="56.9">A6</text>
<text x="84.4" y="54.4">1</text>
<text x="84.4" y="56.9">3</text>
<text x="92" y="54.4">6</text>
<text x="92" y="56.9">4</text>
<text x="88.6" y="61.7" transform="rotate(-90 88.6 61.7)">2</text>
<text x="52" y="69.6">B8</text>
<text x="52.1" y="67.1">A8</text>
<text x="32.8" y="76.2" transform="rotate(-90 32.8 76.2)">S1</text>
<text x="40.4" y="76.2" transform="rotate(-90 40.4 76.2)">A1</text>
<text x="288" y="117.5" transform="rotate(-90 288 117.5)">1</text>
<text x="293.1" y="118.2" transform="rotate(-90 293.1 118.2)">16</text>
<text x="39.3" y="125.5">1</text>
<text x="278.7" y="125.5">3</text>
<text x="355.3" y="125.2" transform="rotate(-90 355.3 125.2)">1</text>
<text x="39.3" y="128">2</text>
<text x="39.3" y="130.6">3</text>
<text x="300.9" y="130.6">13</text>
<text x="301.6" y="128">6</text>
<text x="337.1" y="130.6">2</text>
<text x="340.1" y="127.7" transform="rotate(-90 340.1 127.7)">1</text>
<text x="352.4" y="128">2</text>
<text x="39.3" y="133.1">4</text>
<text x="39.3" y="135.6">5</text>
<text x="213.3" y="135.6">1</text>
<text x="278.7" y="135.6">8</text>
<text x="300.9" y="133.1">14</text>
<text x="340.1" y="135.3" transform="rotate(-90 340.1 135.3)">3</text>
<text x="355.3" y="132.8" transform="rotate(-90 355.3 132.8)">3</text>
<text x="39.3" y="138.2">6</text>
<text x="100.9" y="138.2">3</text>
<text x="100.9" y="143.3">1</text>
<text x="113.6" y="140.7">2</text>
<text x="156" y="142.9" transform="rotate(-90 156 142.9)">1</text>
<text x="158.5" y="143.6" transform="rotate(-90 158.5 143.6)">19</text>
<text x="161" y="143.6" transform="rotate(-90 161 143.6)">32</text>
<text x="163.6" y="143.6" transform="rotate(-90 163.6 143.6)">64</text>
<text x="166.1" y="143.6" transform="rotate(-90 166.1 143.6)">13</text>
<text x="168.7" y="143.6" transform="rotate(-90 168.7 143.6)">48</text>
<text x="213.3" y="138.2">2</text>
<text x="213.3" y="140.7">3</text>
<text x="213.3" y="143.3">4</text>
<text x="278.1" y="143.3">10</text>
<text x="278.7" y="138.2">7</text>
<text x="300.9" y="142">12</text>
<text x="144.1" y="148.3">7</text>
<text x="176.5" y="148.3">14</text>
<text x="278.7" y="145.8">9</text>
<text x="300.9" y="144.5">11</text>
<text x="143.5" y="153.4">60</text>
<text x="176.5" y="150.9">15</text>
<text x="176.5" y="153.4">16</text>
<text x="176.5" y="156">17</text>
<text x="288" y="155.6" transform="rotate(-90 288 155.6)">5</text>
<text x="144.1" y="158.5">5</text>
<text x="144.1" y="161">6</text>
<text x="176.5" y="158.5">20</text>
<text x="176.5" y="161">21</text>
<text x="293.1" y="156.3" transform="rotate(-90 293.1 156.3)">15</text>
<text x="143.5" y="166.1">54</text>
<text x="176.5" y="163.6">22</text>
<text x="176.5" y="166.1">23</text>
<text x="144.1" y="171.2">8</text>
<text x="144.1" y="173.7">9</text>
<text x="176.5" y="168.7">41</text>
<text x="176.5" y="171.2">42</text>
<text x="176.5" y="173.7">43</text>
<text x="143.5" y="176.3">10</text>
<text x="143.5" y="178.8">11</text>
<text x="176.5" y="176.3">44</text>
<text x="176.5" y="178.8">45</text>
<text x="143.5" y="181.4">24</text>
<text x="143.5" y="183.9">25</text>
<text x="176.5" y="181.4">46</text>
<text x="176.5" y="183.9">49</text>
<text x="143.5" y="186.4">37</text>
<text x="143.5" y="189">38</text>
<text x="143.5" y="191.5">39</text>
<text x="176.5" y="186.4">50</text>
<text x="176.5" y="191.5">26</text>
<text x="143.5" y="194.1">40</text>
<text x="143.5" y="196.6">51</text>
<text x="176.5" y="194.1">27</text>
<text x="176.5" y="196.6">28</text>
<text x="143.5" y="199.1">52</text>
<text x="143.5" y="201.7">53</text>
<text x="176.5" y="199.1">55</text>
<text x="176.5" y="201.7">56</text>
<text x="144.1" y="204.2">2</text>
<text x="144.1" y="206.8">3</text>
<text x="144.1" y="209.3">4</text>
<text x="176.5" y="204.2">57</text>
<text x="176.5" y="206.8">58</text>
<text x="176.5" y="209.3">59</text>
<text x="176.5" y="211.8">61</text>
<text x="176.5" y="214.4">62</text>
<text x="176.5" y="216.9">29</text>
<text x="176.5" y="219.5">30</text>
<text x="176.5" y="222">33</text>
<text x="176.5" y="224.5">34</text>
<text x="176.5" y="227.1">35</text>
<text x="176.5" y="229.6">36</text>
<text x="161" y="237.5" transform="rotate(-90 161 237.5)">18</text>
<text x="163.6" y="237.5" transform="rotate(-90 163.6 237.5)">12</text>
</g>
<g font-size="1.8" fill="#0f0f0f">
<text x="95.3" y="54.3">USB_DN</text>
<text x="95.3" y="56.8">USB_DP</text>
<text x="51.3" y="130.5">nRESET</text>
<text x="52.4" y="127.9">SWDIO</text>
<text x="52" y="133">SWCLK</text>
<text x="218.7" y="135.5">Excitation+</text>
<text x="53.4" y="138.1">PA15</text>
<text x="218.7" y="138.1">Excitation-</text>
<text x="222.2" y="140.6">Signal-</text>
<text x="222.2" y="143.2">Signal+</text>
<text x="326.4" y="141.9">DOUT</text>
<text x="127" y="148.2">nRESET</text>
<text x="324" y="144.4">PD_SCK</text>
<text x="127" y="153.3">BOOT0</text>
<text x="57.7" y="168.6">nRESET</text>
<text x="113" y="173.6">PD_SCK</text>
<text x="113" y="176.2">DOUT</text>
<text x="199.4" y="176.2">USB_DN</text>
<text x="199.5" y="178.7">USB_DP</text>
<text x="200.6" y="183.8">SWCLK</text>
<text x="200.9" y="181.3">SWDIO</text>
<text x="202" y="186.3">PA15</text>
<text x="58.5" y="196.5">BOOT0</text>
</g>
<g font-size="1.8" fill="#0000c2">
<text x="279.2" y="59.8">Low</text>
<text x="283.9" y="59.8">noise,</text>
<text x="290.7" y="59.8">high</text>
<text x="295.9" y="59.8">PSSR</text>
<text x="302" y="59.8">LDO</text>
<text x="282" y="61.8">Used</text>
<text x="287.8" y="61.8">for</text>
<text x="291.6" y="61.8">analog</text>
<text x="299.2" y="61.8">Vdd</text>
<text x="90.7" y="126.2">Voltage</text>
<text x="90.7" y="128.3">for</text>
<text x="90.7" y="130.3">Prevent</text>
<text x="94.5" y="128.3">150ms</text>
<text x="98.9" y="126.2">Supervisor,</text>
<text x="98.9" y="130.3">brownout</text>
<text x="102" y="128.3">after</text>
<text x="107.7" y="128.3">power</text>
<text x="108.7" y="130.3">at</text>
<text x="110.6" y="126.2">Hold</text>
<text x="111.7" y="130.3">boot.</text>
<text x="114.4" y="128.3">reaches</text>
<text x="116" y="126.2">MCU reset</text>
<text x="122.9" y="128.3">2.9V.</text>
</g>
</svg>
